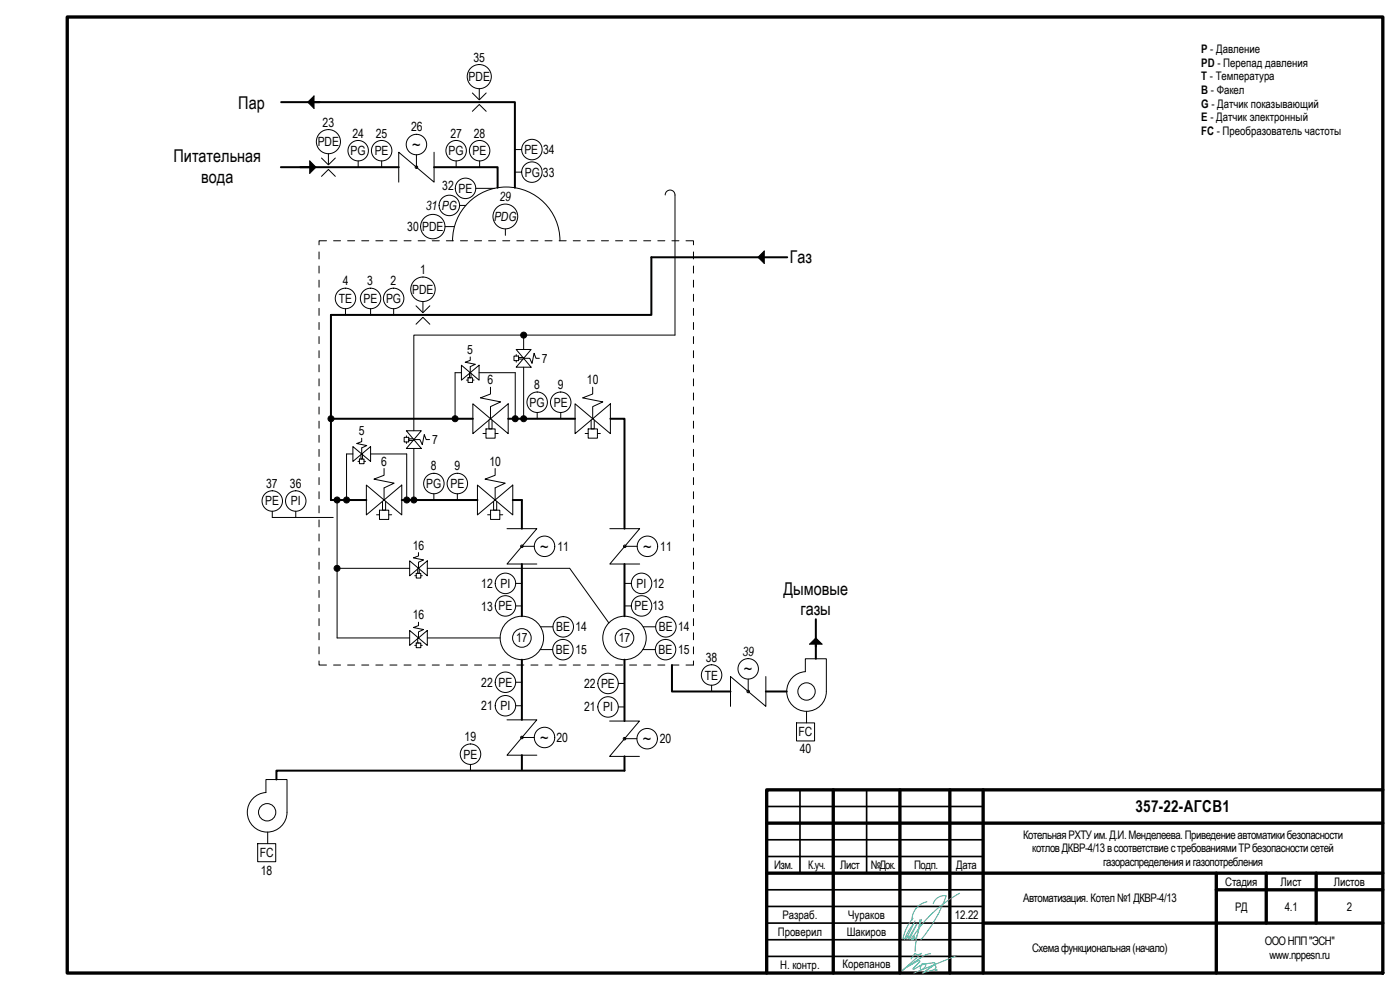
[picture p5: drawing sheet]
<svg xmlns="http://www.w3.org/2000/svg" width="420mm" height="297mm" viewBox="0 0 420 297" stroke-linecap="round" stroke-linejoin="round" font-family="sans-serif">
<g fill="none" stroke="#000" stroke-width="1">
<path d="M20.2 5.1h394.8v286.9h-394.8zM250.1 237v55M270.1 237v55M285.1 237v55M295.1 237v55M415 237h-184.9v55M230.1 247h184.9M230.1 262h184.9M295.1 277h119.9M365 262v30M365 267h50M380 262v15"/>
<path d="M395 262v15"/>
</g>
<path d="M240.1 237v25M260.1 237v25M230.1 242h65M230.1 252h65M230.1 257h65M230.1 267h65M230.1 277h65M230.1 272h65M230.1 287h65M230.1 282h65" fill="none" stroke="#000" stroke-width=".5"/>
<g fill="none" stroke="#3dad99" stroke-width=".3">
<path d="M274 275.5a13 13 0 0 0-3 6.4M274.2 277.2a15 15 0 0 0-2.7 4.8M274.6 276.3l-2.7 5.6M275.6 279.6l-.7 2.9-.3 3M276.1 275.9l-.5 3.7M276.5 275.8l-.9 3.8M278.2 270.6a5.6 5.6 0 0 0-4.5 5.5M280.1 271.1a3.5 3.5 0 0 1 3.9-2.3 42.7 42.7 0 0 1-7.7 13.2M288 268a38.6 38.6 0 0 0-13.8 12.8M271.9 290.3l4-2.1 .1 .4-2 2.2h.3l2.1-1.3-.2 1 .1 .3 .3 .1 .8-.5a.66 .66 0 0 0 .4-1 .66 .66 0 0 0-1.1 0l3.4-.5h.5v.3l-3.7 2.8M272.2 281l.5 .1 .2 .6M272.9 281.9l2.3-4.7-2.8 4.8"/>
<path d="M273.6 281.6l-.2 .4M274 280.8a.64 .64 0 0 1 .2 .7 .64 .64 0 0 1-.6 .4zM274.1 281.6l-.7 .4M274.3 281l-.1 1.1M275.3 280.4l-.7 1.7M277 292l3.2-2.3a.46 .46 0 0 1 .5 0 .46 .46 0 0 1 .2 .6l-.3 .6 .3 .4a.26 .26 0 0 0 .3-.3 .26 .26 0 0 0-.4-.2l-4 1.2M279.3 286.2l-1.9 .5-6.5 4.4 5.7-5.1a1.59 1.59 0 0 1-2 .1l-1.2 1.6M287 286.8l-12.8 5.2"/>
</g>
<g fill="none" stroke="#000" stroke-width=".6">
<path d="M84.4 30.6h11.5M94.2 30.6h60.3v25.7M84.3 50.2h35.4M130.3 50.2h19v6.1M228.1 77.2h-32.6v17.3h-96.2v55.5h10.6M229.4 77.2h6.9M100.2 125.6h41.7M152.5 125.6h20.1M183.2 125.6h4.2v33M120.6 150h22.7M153.9 150h2.7v8.6M156.6 169.2v15.7"/>
<path d="M187.4 169.2v15.7M156.6 197.9v18.1M187.4 197.9v18.4M201.7 199.5v8h17.5M244.8 185.8v11.9M229.8 207.5h6.3M156.6 226.6v4.3M187.4 226.9v4.3h-104.4v2.7"/>
</g>
<g fill="#000">
<path d="M92.4 30.6l1.8-1.8v3.7zM93 48.3l1.8 1.9-1.8 1.8zM227.5 77.2l1.9-1.9v3.8zM243 193.3l1.8-1.9 1.9 1.9z"/>
<circle cx="157.2" cy="100.5" r=".89"/>
<circle cx="99.3" cy="125.6" r=".9"/>
<circle cx="136.6" cy="125.6" r=".9"/>
<circle cx="154.6" cy="125.6" r=".91"/>
<circle cx="157.2" cy="125.6" r=".9"/>
<circle cx="101.2" cy="150" r=".9"/>
<circle cx="104" cy="150" r=".89"/>
<circle cx="122.1" cy="150" r=".89"/>
<circle cx="124.2" cy="150" r=".89"/>
<circle cx="101.2" cy="170.5" r=".9"/>
</g>
<g fill="none" stroke="#000" stroke-width=".3">
<path d="M92.4 30.6l1.8-1.8v3.7zM141.8 27.9l2 2.1 2.1-2.1M141.8 33.4l2-2.1 2.1 2.1M143.8 26.6v3.1M93 48.3l1.8 1.9-1.8 1.8zM96.5 47.4l2.1 2.1 2-2.1M96.5 52.9l2.1-2.1 2 2.1M98.6 46.1v3.1M107.5 48.3v1.9M114.5 48.3v1.9M125 46.4v3.8M130.3 45.7v9l-10.6-9v9"/>
<path d="M136.9 48.3v1.9M142.8 56.5h5.6M143.9 48.3v1.9M154.5 51.6h2.1M154.5 44.9h2.1M199.6 58.5a1.47 1.47 0 0 1 1.5-1.5 1.47 1.47 0 0 1 1.5 1.5v42h-78.4v28.7M95.7 75.6v2.1M95.7 79.8v2.1M98 72.2h-2.3v1.3M100.1 72.2h2.1M104.3 72.2h2.1M108.6 72.2h2.1"/>
<path d="M112.8 72.2h2.1M117 72.2h2.1M121.3 72.2h2.1M125.5 72.2h2.1M129.7 72.2h2.1M131.8 61.6a3.1 3.1 0 0 1 4.4-2.7 3.1 3.1 0 0 1 .6 5.1 3.1 3.1 0 0 1-4.9-1.7l-.1-.7M133.6 68h2.8M134 72.2h2.1M135.8 72.2a16.1 16.1 0 0 1 16.1-16.1 16.1 16.1 0 0 1 16.2 16.1M137.9 61.6h1.9M138.2 72.2h2.1M142.4 72.2h2.1"/>
<path d="M146.6 72.2h2.1M150.9 72.2h2.1M151.7 68.7v1.9M155.1 72.2h2.1M159.3 72.2h2.1M163.6 72.2h2.1M167.8 72.2h2.1M172 72.2h2.1M176.3 72.2h2.1M180.5 72.2h2.1M184.7 72.2h2.1M189 72.2h2.1"/>
<path d="M193.2 72.2h2.1M197.4 72.2h2.1M201.6 72.2h2.2M205.9 72.2h2.2v1.3M208.1 75.6v2.1M208.1 79.8v2.1M227.5 77.2l1.9-1.9v3.8zM95.7 84.1v2.1M95.7 88.3v2.1M95.7 92.5v2.1M95.7 96.8v2.1M103.7 92.6v1.9"/>
<path d="M111.2 92.6v1.9M118.1 92.6v1.9M124.9 91.8l2 2 2.1-2M124.9 97.3l2-2.1 2.1 2.1M126.9 90.5v3M208.1 84.1v2.1M208.1 88.3v2.1M208.1 92.5v2.1M208.1 96.8v2.1M95.7 101v2.1M95.7 105.2v2.1M95.7 109.5v2.1"/>
<path d="M95.7 113.7v2.1M95.7 117.9v2.1M138.5 109.6v4.5l5.3-4.5v4.5zM138.5 111.8h-1.9v12.9M140 114h.5M140.5 113.3h1.3v1.4h-1.3zM140.9 112v1.3h.5v-1.3M141.1 107.1v1l-1.5 .6 3.1 .6-1.6 .7v1.8M141.8 114h.5M143.8 111.8h10.8v12.9M147.2 116.2v2l-3 1.2 6.1 1.2-3.1 1.4v3.6M154.3 106.8h1.3v1.4h-1.3z"/>
<path d="M154.9 104.9l4.5 5.3h-4.5l4.5-5.3zM154.9 106.4v.4M154.9 108.2v.5M157 107.3h-1.4v.4h1.4M157.2 101.5v3.4M157.2 110.2v14.5M157.2 107.5h1.8l.7 1.5 .6-3 .6 1.5h1M177.9 116.2v2l-3.1 1.2 6.1 1.2-3 1.4v3.6M208.1 101v2.1M208.1 105.2v2.1M208.1 109.5v2.1M208.1 113.7v2.1"/>
<path d="M208.1 117.9v2.1M95.7 122.1v2.1M95.7 126.4v2.1M95.7 130.6v2.1M95.7 134.8v2.1M95.7 139.1v2.1M105.9 134v4.5l5.3-4.5v4.5zM105.9 136.2h-1.9v12.9M107.4 138.4h.5M107.9 137.7h1.4v1.4h-1.4zM108.3 136.4v1.3h.5v-1.3M108.6 131.5v1l-1.6 .6 3.1 .6-1.5 .7v1.8"/>
<path d="M109.3 138.4h.4M111.2 136.2h10.9v12.9M121.3 131.2h1.4v1.4h-1.4zM122 129.2l4.4 5.4h-4.4l4.4-5.4zM122 130.8v.4M122 132.6v.5M124 131.7h-1.3v.4h1.3M124.2 131.9h1.8l.7 1.5 .6-3 .6 1.5h1M124.2 134.6v14.5M141.9 121.2v8.9l10.6-8.9v8.9zM144.9 130.1h.9M145.8 128.7h2.8v2.8h-2.8z"/>
<path d="M146.7 126v2.7h1v-2.7M148.6 130.1h.9M161.2 123.8v1.8M168.3 123.8v1.8M172.6 121.2v8.9l10.6-8.9v8.9zM175.6 130.1h.9M176.5 128.7h2.8v2.8h-2.8zM177.4 126v2.7h.9v-2.7M179.3 130.1h.9M208.1 122.1v2.1M208.1 126.4v2.1M208.1 130.6v2.1"/>
<path d="M208.1 134.8v2.1M208.1 139.1v2.1M81.7 153.4v1.9h18.3M88.8 153.4v1.9M95.7 143.3v2.1M95.7 147.5v2.1M95.7 151.8v2.1M95.7 156v2.1M101.2 150.9v40.5h21.7M109.9 145.5v9l10.7-9v9zM113 154.5h.9M113.9 153.1h2.8v2.8h-2.8z"/>
<path d="M114.8 150.4v2.7h.9v-2.7M115.3 140.6v2l-3.1 1.2 6.1 1.2-3 1.4v3.6M116.7 154.5h.8M130.2 142a3.1 3.1 0 0 0-2.7 4.4 3.1 3.1 0 0 0 5.1 .6 3.1 3.1 0 0 0-1.7-4.9l-.7-.1M130.2 148.1v1.9M137.3 142a3.1 3.1 0 0 0-2.8 4.4 3.1 3.1 0 0 0 5.2 .6 3.1 3.1 0 0 0-1.7-4.9l-.7-.1M137.3 148.1v1.9M143.3 145.5v9l10.6-9v9zM146.3 154.5h.9M147.2 153.1h2.8v2.8h-2.8zM148.1 150.4v2.7h1v-2.7M148.6 146.4v3.6"/>
<path d="M148.6 140.6v2l-3 1.2 6 1.2-3 1.4M150 154.5h.9M152.2 158.6h8.9l-8.9 10.6h8.9M183 158.6h9l-9 10.6h9M208.1 143.3v2.1M208.1 147.5v2.1M208.1 151.8v2.1M208.1 156v2.1M95.7 160.2v2.1M95.7 164.4v2.2M95.7 168.7v2.1M95.7 172.9v2.1"/>
<path d="M95.7 177.1v2.2M102.1 170.5h20.8M122.9 168.3v4.5l5.3-4.5v4.5zM124.5 172.7h.4M124.9 172h1.4v1.4h-1.4zM125.4 170.7v1.3h.4v-1.3M125.6 165.8v1l-1.5 .6 3 .6-1.5 .7M125.6 168.7v1.8M126.3 172.7h.4M128.2 170.5h42.8l11.7 16.4M154.8 175h1.8M156.6 163.9h3.7"/>
<path d="M187.4 175h2.1M187.5 163.9h3.7M208.1 160.2v2.1M208.1 164.4v2.2M208.1 168.7v2.1M208.1 172.9v2.1M208.1 177.1v2.2M95.7 198.3v1.2h2.3M95.7 181.4v2.1M95.7 185.6v2.1M95.7 189.8v2.2M95.7 194.1v2.1"/>
<path d="M100.1 199.5h2.1M104.3 199.5h2.1M108.6 199.5h2.1M112.8 199.5h2.1M117 199.5h2.1M121.3 199.5h2.1M122.9 189.2v4.5l5.3-4.5v4.5zM124.5 193.6h.4M124.9 192.9h1.4v1.4h-1.4zM125.4 191.6v1.3h.4M125.5 199.5h2.1M125.6 186.7v1l-1.5 .6 3 .6-1.5 .7v1.8"/>
<path d="M126.3 193.6h.4M128.2 191.4h21.9M129.7 199.5h2.1M134 199.5h2.1M138.2 199.5h2.1M142.4 199.5h2.1M146.6 199.5h2.1M150.9 199.5h2.1M154.8 181.8h1.8M155.1 199.5h2.1M159.3 199.5h2.1M162.1 194.9h3.8"/>
<path d="M162.2 188.1h3.8M163.6 199.5h2.1M167.8 199.5h2.1M172 199.5h2.1M176.3 199.5h2.1M180.5 199.5h2.1M184.7 199.5h2.1M187.4 181.8h2.1M189 199.5h2.1M192.9 194.9h3.8M193 188.1h3.8M193.2 199.5h2.1"/>
<path d="M197.4 199.5h2.1M201.6 199.5h2.2M208.1 198.3v1.2h-2.2M208.1 181.4v2.1M208.1 185.6v2.1M208.1 189.8v2.2M208.1 194.1v2.1M241.7 197.7h6.3v9.8a6 6 0 0 1-5.8 5.9 6 6 0 0 1-6.1-5.7 6 6 0 0 1 5.6-6.2zM243 193.3l1.8-1.9 1.9 1.9zM152.2 216h8.9l-8.9 10.6h8.9M154.8 204.7h1.8M154.8 211.8h1.8"/>
<path d="M183 216.3h8.9l-8.9 10.6h8.9M185.6 205.1h1.8M185.6 212.1h1.8M213.6 205.6v1.9M224.5 203.8v3.7M229.8 203v8.9l-10.6-8.9v8.9M239 216.9h5.5v5.4h-5.5zM242.1 213.4v3.5M79.8 233.9h6.3v9.8a5.9 5.9 0 0 1-5.8 6 5.9 5.9 0 0 1-6.1-5.7 5.9 5.9 0 0 1 5.6-6.2zM141.2 229.4v1.8M156.6 221.3h3.7M166.5 221.3a3.1 3.1 0 0 0-4.4-2.8 3.1 3.1 0 0 0-.6 5.2 3.1 3.1 0 0 0 4.9-1.7l.1-.7"/>
<path d="M187.4 221.6h3.7M77.3 253.1h5.5v5.5h-5.5zM80.3 249.7v3.4"/>
<circle cx="143.8" cy="23" r="3.6"/>
<circle cx="98.6" cy="42.5" r="3.6"/>
<circle cx="107.5" cy="45.2" r="3.1"/>
<circle cx="114.5" cy="45.2" r="3.1"/>
<circle cx="125" cy="43.4" r="3.1"/>
<circle cx="125" cy="50.2" r=".38"/>
<circle cx="136.9" cy="45.2" r="3.1"/>
<circle cx="139.7" cy="56.5" r="3.1"/>
<circle cx="143.9" cy="45.2" r="3.1"/>
<circle cx="159.6" cy="51.6" r="3.1"/>
<circle cx="159.6" cy="44.9" r="3.1"/>
<circle cx="129.9" cy="68" r="3.7"/>
<circle cx="151.7" cy="65" r="3.7"/>
<circle cx="103.7" cy="89.5" r="3.1"/>
<circle cx="111.2" cy="89.5" r="3.1"/>
<circle cx="118.1" cy="89.5" r="3.1"/>
<circle cx="126.9" cy="86.8" r="3.7"/>
<circle cx="157.2" cy="100.6" r=".9"/>
<circle cx="99.3" cy="125.6" r=".9"/>
<circle cx="136.6" cy="125.6" r=".9"/>
<circle cx="154.6" cy="125.6" r=".9"/>
<circle cx="157.2" cy="125.6" r=".9"/>
<circle cx="161.2" cy="120.7" r="3.1"/>
<circle cx="168.3" cy="120.7" r="3.1"/>
<circle cx="81.7" cy="150.3" r="3.1"/>
<circle cx="88.8" cy="150.3" r="3.1"/>
<circle cx="101.2" cy="150" r=".9"/>
<circle cx="104" cy="150" r=".9"/>
<circle cx="122.1" cy="150" r=".9"/>
<circle cx="124.2" cy="150" r=".9"/>
<circle cx="101.2" cy="170.5" r=".9"/>
<circle cx="151.7" cy="175" r="3.1"/>
<circle cx="156.6" cy="163.9" r=".38"/>
<circle cx="163.4" cy="163.9" r="3.1"/>
<circle cx="187.5" cy="163.9" r=".38"/>
<circle cx="192.5" cy="175" r="3.1"/>
<circle cx="194.3" cy="163.9" r="3.1"/>
<circle cx="151.7" cy="181.8" r="3.1"/>
<circle cx="156.6" cy="191.4" r="2.79"/>
<circle cx="156.6" cy="191.4" r="6.5"/>
<circle cx="168.9" cy="194.9" r="3.1"/>
<circle cx="169" cy="188.1" r="3.1"/>
<circle cx="187.4" cy="191.4" r="2.79"/>
<circle cx="187.4" cy="191.4" r="6.5"/>
<circle cx="192.5" cy="181.8" r="3.1"/>
<circle cx="199.7" cy="194.9" r="3.1"/>
<circle cx="199.8" cy="188.1" r="3.1"/>
<circle cx="151.7" cy="204.7" r="3.1"/>
<circle cx="151.7" cy="211.7" r="3.1"/>
<circle cx="182.5" cy="212.1" r="3.1"/>
<circle cx="182.5" cy="205.1" r="3.1"/>
<circle cx="213.6" cy="202.5" r="3.1"/>
<circle cx="224.5" cy="200.7" r="3.1"/>
<circle cx="224.5" cy="207.5" r=".38"/>
<circle cx="242.1" cy="207.5" r="2.6"/>
<circle cx="141.2" cy="226.3" r="3.1"/>
<circle cx="156.6" cy="221.3" r=".38"/>
<circle cx="187.4" cy="221.6" r=".38"/>
<circle cx="194.2" cy="221.6" r="3.1"/>
<circle cx="80.2" cy="243.7" r="2.6"/>
</g>
<g font-size="5.3">
<text x="71.5" y="32.6">Пар</text>
<text x="123.7" y="45.2">~</text>
<text x="52.1" y="48.7">Питательная</text>
<text x="60.4" y="54.8">вода</text>
<text x="237" y="79.1">Газ</text>
<text x="162.1" y="165.8">~</text>
<text x="193" y="165.8">~</text>
<text x="235.1" y="178.4">Дымовые</text>
<text x="240.3" y="184.6">газы</text>
<text x="223.3" y="202.5">~</text>
<text x="162.1" y="223.1">~</text>
<text x="192.9" y="223.5">~</text>
</g>
<text font-size="4.9" x="340.8" y="243.7">357-22-АГСВ1</text>
<g font-size="3.8">
<text x="142.1" y="18.5">35</text>
<text x="140.6" y="24.3">PDE</text>
<text x="96.8" y="38">23</text>
<text x="105.8" y="41.3">24</text>
<text x="112.8" y="41.3">25</text>
<text x="123.4" y="39.4">26</text>
<text x="135.2" y="41.3">27</text>
<text x="142.2" y="41.4">28</text>
<text x="95.3" y="43.8">PDE</text>
<text x="105.2" y="46.6">PG</text>
<text x="112.4" y="46.6">PE</text>
<text x="134.6" y="46.6">PG</text>
<text x="141.8" y="46.6">PE</text>
<text x="157.4" y="46.2">PE 34</text>
<text x="157.5" y="53">PG 33</text>
<text x="132.7" y="57.1">32 PE</text>
<text x="127.8" y="63">31 PG</text>
<text x="149.9" y="60.3">29</text>
<text x="122.2" y="69.3">30 PDE</text>
<text x="148.3" y="66.3">PDG</text>
<text x="126.1" y="82.2">1</text>
<text x="102.9" y="85.6">4</text>
<text x="110.2" y="85.6">3</text>
<text x="117.2" y="85.6">2</text>
<text x="123.7" y="88.1">PDE</text>
<text x="101.7" y="90.9">TE</text>
<text x="109.1" y="90.9">PE PG</text>
<text x="140.2" y="106.2">5</text>
<text x="162.6" y="108.9">7</text>
<text x="146.3" y="115.3">6</text>
<text x="160.3" y="116.7">8</text>
<text x="167.4" y="116.7">9</text>
<text x="176.1" y="115.3">10</text>
<text x="159" y="122">PG</text>
<text x="166.2" y="122">PE</text>
<text x="107.6" y="130.6">5</text>
<text x="129.7" y="133.2">7</text>
<text x="114.4" y="139.7">6</text>
<text x="129.3" y="141.1">8</text>
<text x="136.4" y="141.1">9</text>
<text x="146.9" y="139.7">10</text>
<text x="79.9" y="146.4">37</text>
<text x="87" y="146.4">36</text>
<text x="127.9" y="146.4">PG</text>
<text x="135.2" y="146.4">PE</text>
<text x="79.6" y="151.7">PE</text>
<text x="87.3" y="151.7">PI</text>
<text x="123.9" y="164.9">16</text>
<text x="167.3" y="165.2">11</text>
<text x="198.2" y="165.2">11</text>
<text x="144.5" y="176.4">12 PI</text>
<text x="191.1" y="176.4">PI 12</text>
<text x="123.9" y="185.8">16</text>
<text x="144.5" y="183.4">13 PE</text>
<text x="190.4" y="183.2">PE 13</text>
<text x="167" y="189.4">BE 14</text>
<text x="197.7" y="189.4">BE 14</text>
<text x="154.9" y="192.7">17</text>
<text x="166.8" y="196.3">BE 15</text>
<text x="185.7" y="192.7">17</text>
<text x="197.7" y="196.3">BE 15</text>
<text x="222.8" y="196.7">39</text>
<text x="211.5" y="203.9">TE</text>
<text x="211.8" y="198.6">38</text>
<text x="144.5" y="206">22 PE</text>
<text x="175.3" y="206.4">22 PE</text>
<text x="144.5" y="213.1">21 PI</text>
<text x="175.3" y="213.4">21 PI</text>
<text x="239.7" y="220.9">FC</text>
<text x="139.1" y="227.6">PE</text>
<text x="139.4" y="222.3">19</text>
<text x="167" y="222.6">20</text>
<text x="198" y="223">20</text>
<text x="240" y="225.9">40</text>
<text x="77.9" y="257.2">FC</text>
<text x="78.3" y="262.6">18</text>
</g>
<g font-size="3.5">
<text x="360.5" y="15.9">P - Давление</text>
<text x="360.5" y="20">PD - Перепад давления</text>
<text x="360.5" y="24.1">T - Температура</text>
<text x="360.5" y="28.2">B - Факел</text>
<text x="360.5" y="32.3">G - Датчик показывающий</text>
<text x="360.5" y="36.4">E - Датчик электронный</text>
<text x="360.5" y="40.6">FC - Преобразователь частоты</text>
<text x="307.1" y="251.6">КотельнаяРХТУим.Д.И.Менделеева.Приведениеавтоматикибезопасности</text>
<text x="309.8" y="255.7">котловДКВР-4/13всоответствиестребованиямиТРбезопасностисетей</text>
<text x="232.4" y="260.7">Изм.</text>
<text x="242.6" y="260.7">К.уч.</text>
<text x="252.2" y="260.7">Лист</text>
<text x="261.4" y="260.7">№Док.</text>
<text x="274.4" y="260.7">Подп.</text>
<text x="287" y="260.7">Дата</text>
<text x="331.1" y="259.8">газораспределенияигазопотребления</text>
<text x="367.7" y="265.7">Стадия</text>
<text x="384.3" y="265.7">Лист</text>
<text x="400.3" y="265.7">Листов</text>
<text x="234.8" y="275.8">Разраб.</text>
<text x="254.6" y="275.7">Чураков</text>
<text x="286.5" y="275.8">12.22</text>
<text x="307" y="270.7">Автоматизация. Котел№1ДКВР-4/13</text>
<text x="370.7" y="273.2">РД</text>
<text x="385.6" y="273.2">4.1</text>
<text x="404.2" y="273.2">2</text>
<text x="233.4" y="280.7">Проверил</text>
<text x="254.1" y="280.7">Шакиров</text>
<text x="309.7" y="285.7">Схемафункциональная(начало)</text>
<text x="379.5" y="283.6">ОООНПП&quot;ЭСН&quot;</text>
<text x="380.9" y="287.8">www.nppesn.ru</text>
<text x="234.1" y="290.6">Н. контр.</text>
<text x="252.9" y="290.6">Корепанов</text>
</g>
</svg>
